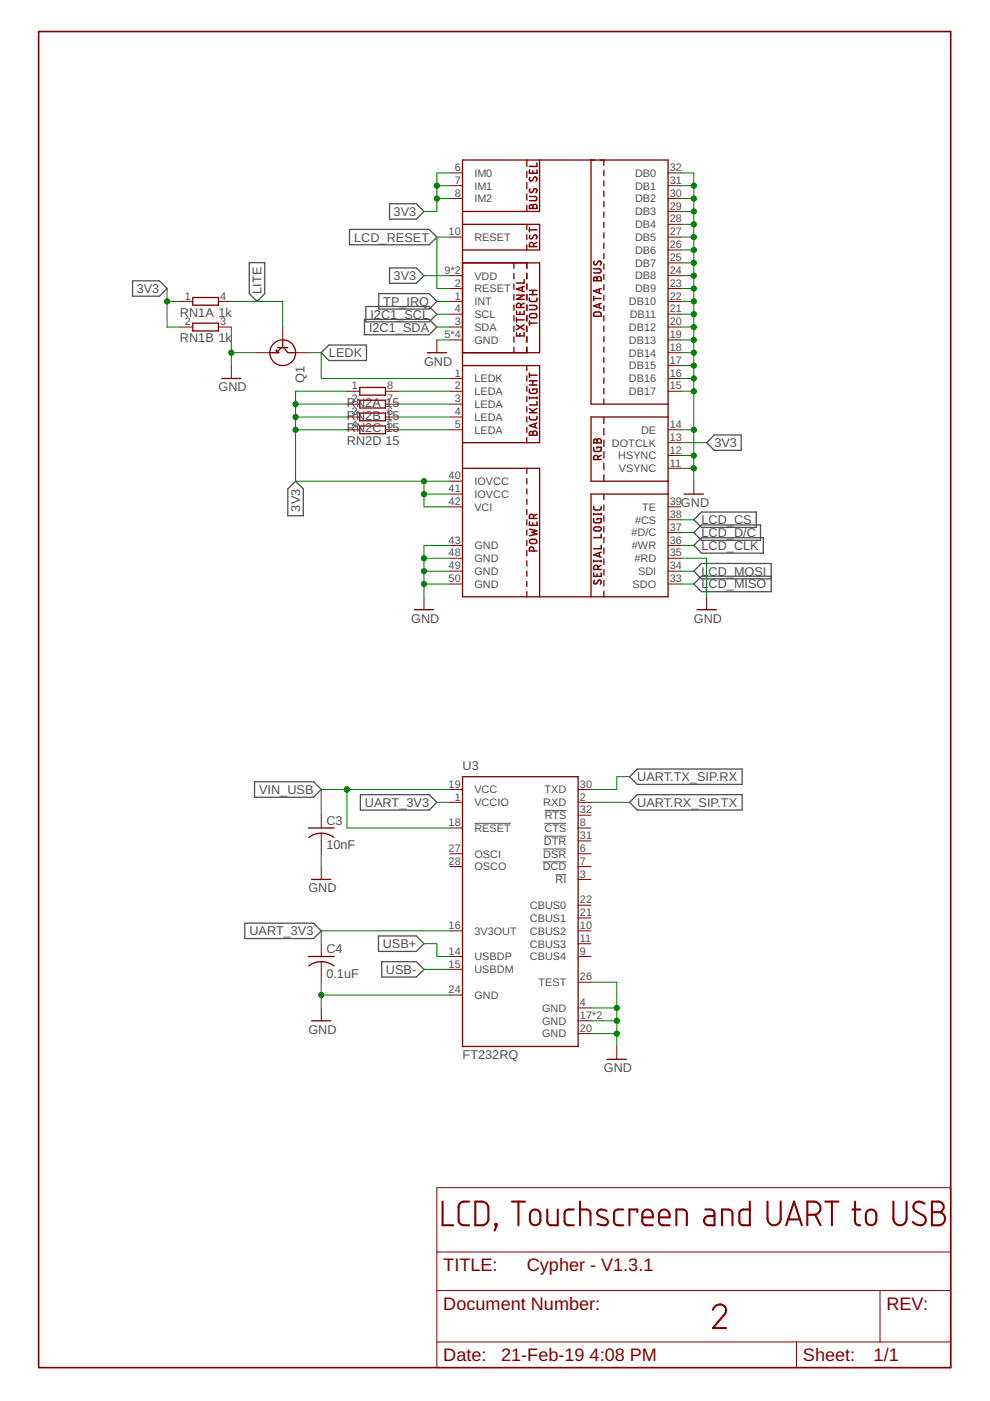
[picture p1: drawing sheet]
<svg xmlns="http://www.w3.org/2000/svg" width="210mm" height="297mm" viewBox="0 0 210 297" stroke-linecap="round" stroke-linejoin="round" font-family="sans-serif">
<path d="M100.6 174.6h7.7M115.3 177.3h4.8M115.4 174.6h4.7M115.5 171.8h4.6M115.1 182.7h5M115.2 180h4.9M117.8 185.5h2.3" fill="none" stroke="#505050" stroke-width=".21"/>
<g fill="none" stroke="#505050" stroke-width=".28">
<path d="M28.1 59.5h5.7l1.6 1.7-1.6 1.6h-5.7zM52.9 55.7h3.2v6.6l-1.6 1.6-1.6-1.6zM74.1 48.6h16.9l1.6 1.7-1.6 1.6h-16.9zM82.6 43.2h5.7l1.6 1.6-1.6 1.7h-5.7zM82.6 56.8h5.7l1.6 1.6-1.6 1.7h-5.7zM68.1 74.8l1.6-1.6h8v3.2h-8zM77.3 67.7h13.7l1.6 1.6-1.6 1.7h-13.7zM77.6 65h13.4l1.6 1.6-1.6 1.6h-13.4zM80.3 62.3h10.7l1.6 1.6-1.6 1.6h-10.7zM149.8 93.9l1.6-1.7h5.7v3.3h-5.7zM61 103.7l1.7-1.7 1.6 1.7v5.6h-3.3zM147.1 110.2l1.6-1.6h11.6v3.2h-11.6z"/>
<path d="M147.1 115.6l1.6-1.6h13.1v3.3h-13.1zM147.1 112.9l1.6-1.6h12.5v3.3h-12.5zM163.5 122.2h-14.8l-1.6 1.6 1.6 1.7h14.8v-6h-14.8l-1.6 1.6 1.6 1.6h14.8M54 165.8h12.5l1.6 1.6-1.6 1.6h-12.5zM76.4 168.5h14.6l1.6 1.6-1.6 1.6h-14.6zM133.5 164.7l1.6-1.7h22.3v3.3h-22.3zM133.5 170.1l1.6-1.6h22.3v3.2h-22.3zM51.9 195.7h14.6l1.6 1.7-1.6 1.6h-14.6zM80.2 198.4h8.1l1.6 1.7-1.6 1.6h-8.1zM80.9 203.9h7.4l1.6 1.6-1.6 1.7h-7.4z"/>
</g>
<g fill="none" stroke="#800000" stroke-width=".44">
<path d="M93.8 254.8v5h2.3M99.5 254.8a2.03 2.03 0 0 0-1.9 .3l-.4 .8 .1 3.1 .3 .5a2.15 2.15 0 0 0 1.9 .3M100.8 254.8a2.78 2.78 0 0 1 2.2 .3l.4 .5 .1 .6v2.5l-.5 .8a2.7 2.7 0 0 1-2.2 .3zM105 259.5h.3v.3h-.3zM105.3 259.8l-.4 1.1M108.5 254.8h2.8M109.9 254.8v5M112.7 256.8a1.11 1.11 0 0 1 1.2-.3 1.11 1.11 0 0 1 .7 1.1 1.97 1.97 0 0 1-.3 1.9 1.12 1.12 0 0 1-1.3 .2 1.12 1.12 0 0 1-.6-1 2.07 2.07 0 0 1 .3-1.9zM116 256.4l.1 2.8 .2 .3 .6 .3h1.4v-3.4M121.7 256.4l-1.6 .2-.4 .7v1.7l.3 .5 .3 .3h1.4M123 256.4h1.4l.7 .5 .1 2.9M123 254.8v5"/>
<path d="M128.6 256.7l-.8-.2a.77 .77 0 0 0-1.1 .3 .77 .77 0 0 0 .4 1l1.4 .6a.72 .72 0 0 1 .4 .8 .72 .72 0 0 1-.7 .6l-1.5-.3M132.1 256.4l-1.3 .1-.4 .2-.2 .6v1.9l.2 .3 .4 .3h1.3M135.1 257v-.6h-1.6v3.4M136.2 258.1h2.2a1.17 1.17 0 0 0-.8-1.6 1.17 1.17 0 0 0-1.4 1.1v1.6l.2 .3 .4 .3h1.6M139.7 258.1h2.3a1.17 1.17 0 0 0-.8-1.6 1.17 1.17 0 0 0-1.5 1.1v1.4l.3 .5 .4 .3h1.6M143.4 259.8v-3.4h1.4l.7 .5 .1 2.9M149.5 256.4l1.4 .1 .4 .2 .2 .4v2.7h-1.3a.97 .97 0 0 1-.9-1 .97 .97 0 0 1 .9-1h1.3M153.1 259.8v-3.4h1.4l.7 .5 .1 2.9M159 254.8v5l-1.8-.1-.4-.5 .1-2.3 .7-.5h1.4M162.7 254.8v3.6a1.4 1.4 0 0 0 1.4 1.4 1.4 1.4 0 0 0 1.4-1.4v-3.6M166.7 259.8l1.7-5 1.6 5M167.1 258.5h2.5"/>
<path d="M171.2 257.6a2.98 2.98 0 0 0 2.2-.3 1.41 1.41 0 0 0 .5-1.6 1.41 1.41 0 0 0-1.3-.9h-1.4v5M172.8 257.6l1.2 2.2M175 254.8h2.8M176.4 254.8v5M180.7 256.4h1.7M181.3 254.8v4.4l.4 .5 .7 .1M183.9 256.8a1.11 1.11 0 0 1 1.2-.3 1.11 1.11 0 0 1 .7 1.1 2.15 2.15 0 0 1-.3 1.9 1.12 1.12 0 0 1-1.2 .2 1.12 1.12 0 0 1-.7-1 2.07 2.07 0 0 1 .3-1.9zM189.4 254.8v3.6a1.4 1.4 0 0 0 1.4 1.4 1.4 1.4 0 0 0 1.4-1.4v-3.6M196 255.2a1.35 1.35 0 0 0-1.4-.4 1.35 1.35 0 0 0-.9 1.1l.3 .8 1.7 1a1.18 1.18 0 0 1 .4 1.6 1.18 1.18 0 0 1-1.6 .4l-1-.6M197.6 254.8h1.4a1.12 1.12 0 0 1 1.1 1.1 1.12 1.12 0 0 1-1.1 1.1 1.39 1.39 0 0 1 1.4 1.4 1.39 1.39 0 0 1-1.4 1.4h-1.4zM197.6 257h1.4M151.2 277.7a1.39 1.39 0 0 1 1.7-1.1 1.39 1.39 0 0 1 .9 1.7l-2.6 3.3h2.7"/>
</g>
<g fill="none" stroke="#800000" stroke-width=".28">
<path d="M98.1 33.9h43.5v92.6h-43.5zM111.7 33.9v1.4M111.7 36.3v1.4M111.7 38.7v1.3M114.4 33.9v10.9h-16.3M125.3 33.9v51.8h16.3M128 33.9v1.2M128 36.1v1.2M128 38.3v1.2M98.1 47.6h16.3v5.4h-16.3M98.1 55.7h16.3v19.1h-16.3M109 55.7v1.2"/>
<path d="M109 58v1.1M111.7 41.1v1.3M111.7 43.5v1.3M111.7 47.6v1.1M111.7 49.7v1.1M111.7 51.9v1.1M111.7 55.7v1.2M111.7 58v1.1M128 40.5v1.2M128 42.7v1.2M128 44.9v1.2M128 47.1v1.2"/>
<path d="M128 49.3v1.2M128 51.5v1.2M128 53.7v1.2M128 55.9v1.2M128 58.1v1.2M40.9 63.1h5.4v1.6h-5.4zM40.9 68.5h5.4v1.7h-5.4zM58.8 73.7h2.2M59.7 73.7l-1.1 1.1v-.5l.5 .5h-1.9M59.9 72.1v1.6M60.2 73.7l.8 1.1h1.7M90.6 74.8h4.1"/>
<path d="M98.1 77.5h16.3v16.4h-16.3M109 60.2v1.2M109 62.4v1.2M109 64.7v1.1M109 66.9v1.2M109 69.2v1.1M109 71.4v1.2M109 73.6v1.2M111.7 60.2v1.2M111.7 62.4v1.2M111.7 64.7v1.1M111.7 66.9v1.2"/>
<path d="M111.7 69.2v1.1M111.7 71.4v1.2M111.7 73.6v1.2M111.7 77.5v1.1M111.7 79.7v1.1M128 60.3v1.2M128 62.5v1.2M128 64.7v1.2M128 67v1.1M128 69.2v1.1M128 71.4v1.1M128 73.6v1.1"/>
<path d="M128 75.8v1.1M128 78v1.1M47 80.2h4.1M76.3 82.1h5.4v1.7h-5.4zM76.3 84.9h5.4v1.6h-5.4zM76.3 87.6h5.4v1.6h-5.4zM76.3 90.3h5.4v1.6h-5.4zM98.1 99.3h16.3v27.2M111.7 81.9v1.1M111.7 84.1v1.1M111.7 86.2v1.1M111.7 88.4v1.1"/>
<path d="M111.7 90.6v1.1M111.7 92.8v1.1M111.7 99.3v1.1M128 80.2v1.1M128 82.4v1.1M128 84.6v1.1M128 88.4v1.4M128 90.8v1.4M128 93.3v1.4M128 95.8v1.3M128 98.2v1.4M141.6 88.4h-16.3v13.6h16.3"/>
<path d="M111.7 101.5v1.1M111.7 103.7v1.1M111.7 105.8v1.1M111.7 108v1.1M111.7 110.2v1.1M111.7 112.4v1.1M111.7 114.6v1.1M111.7 116.7v1.1M111.7 118.9v1.1M128 100.6v1.4M128 104.8v1.2M128 107v1.2"/>
<path d="M128 109.3v1.2M128 111.6v1.2M128 113.9v1.2M128 116.2v1.2M128 118.5v1.2M141.6 104.8h-16.3v21.7M145.1 104.8h4M87.9 129.3h4M111.7 121.1v1.1M111.7 123.3v1.1M111.7 125.4v1.1M128 120.8v1.2"/>
<path d="M128 123v1.2M128 125.3v1.2M147.8 129.3h4.1M65.4 175.6h5.4M68.1 176.6l1.2 .2 1.5 .7M68.1 176.7h-.6a4 4 0 0 0-2 .8M98.1 164.7h24.5v57.2h-24.5zM66.1 186.5h4M65.4 202.8h5.4M66.1 216.4h4M68.1 203.9l1.2 .1 1.5 .8M68.1 203.9l-1.7 .3-.9 .6"/>
<path d="M128.7 224.6h4.1"/>
<circle cx="59.9" cy="74.8" r="2.73"/>
</g>
<g fill="none" stroke="#800000" stroke-width=".21">
<path d="M95.4 36.7h2.7M95.4 39.4h2.7M141.6 36.7h2.8M141.6 39.4h2.8M95.4 42.1h2.7M95.4 50.3h2.7M95.4 58.4h2.7M141.6 42.1h2.8M141.6 50.3h2.8M141.6 44.8h2.8M141.6 47.6h2.8M141.6 53h2.8"/>
<path d="M141.6 55.7h2.8M141.6 58.4h2.8M38.1 63.9h2.8M38.1 69.3h2.8M46.3 63.9h2.7M46.3 69.3h2.7M49 77.5v2.7M54.5 74.8h2.7M59.9 69.3v2.8M62.7 74.8h2.7M92.6 72.1v2.7M95.4 63.9h2.7"/>
<path d="M95.4 69.3h2.7M95.4 61.2h2.7M95.4 66.6h2.7M95.4 72.1h2.7M141.6 63.9h2.8M141.6 69.3h2.8M141.6 61.2h2.8M141.6 66.6h2.8M141.6 72.1h2.8M141.6 74.8h2.8M141.6 77.5h2.8M73.6 83h2.7"/>
<path d="M73.6 85.7h2.7M73.6 88.4h2.7M73.6 91.1h2.7M81.7 83h2.8M81.7 85.7h2.8M81.7 88.4h2.8M81.7 91.1h2.8M95.4 83h2.7M95.4 85.7h2.7M95.4 88.4h2.7M95.4 91.1h2.7M95.4 80.2h2.7"/>
<path d="M141.6 83h2.8M141.6 91.1h2.8M141.6 80.2h2.8M141.6 99.3h2.8M141.6 96.6h2.8M141.6 93.9h2.8M95.4 102h2.7M95.4 104.8h2.7M95.4 107.5h2.7M95.4 115.6h2.7M95.4 118.4h2.7M141.6 107.5h2.8"/>
<path d="M141.6 115.6h2.8M141.6 118.4h2.8M141.6 112.9h2.8M141.6 110.2h2.8M147.1 102v2.8M89.9 126.5v2.8M95.4 121.1h2.7M95.4 123.8h2.7M141.6 121.1h2.8M141.6 123.8h2.8M149.8 126.5v2.8M68.1 172.8v2.8"/>
<path d="M68.1 176.7v4.3M95.4 167.4h2.7M95.4 170.1h2.7M95.4 175.6h2.7M122.6 167.4h2.7M122.6 170.1h2.7M122.6 172.8h2.7M122.6 175.6h2.7M122.6 178.3h2.7M68.1 183.7v2.8M95.4 197.4h2.7M95.4 183.7h2.7"/>
<path d="M95.4 181h2.7M122.6 197.4h2.7M122.6 183.7h2.7M122.6 181h2.7M122.6 186.5h2.7M122.6 191.9h2.7M122.6 194.6h2.7M68.1 200.1v2.7M68.1 203.9v4.4M68.1 213.7v2.7M95.4 202.8h2.7M95.4 205.5h2.7"/>
<path d="M95.4 211h2.7M122.6 202.8h2.7M122.6 213.7h2.7M122.6 200.1h2.7M122.6 216.4h2.7M122.6 208.3h2.7M122.6 219.1h2.7M130.8 221.9v2.7M92.6 251.8h109v38.2h-109zM92.6 273.6h109M92.6 265.5h109M186.6 273.6v10.9"/>
<path d="M92.6 284.5h109M168.9 284.5v5.5"/>
</g>
<g fill="none" stroke="#800000" stroke-width=".32">
<path d="M112.2 36v.7h1.7v-.7M112.4 37.6l-.1 .5 .3 .3 .2-.1 .4-.6a.44 .44 0 0 1 .7 .1 .44 .44 0 0 1-.3 .6M113 36.2v.5M113.9 34.6v.7h-1.7M111.1 59.3v.7h-1.6M112.2 41.7h1.2a.44 .44 0 0 1 .5 .4 .44 .44 0 0 1-.5 .4h-1.2M112.2 48.3v.9M112.2 48.7h1.7M112.4 43.5l.3-.1 .3 .4a.44 .44 0 0 1 .4-.5 .44 .44 0 0 1 .5 .5v.4h-1.7zM112.4 40.1l-.1 .2a.38 .38 0 0 0 .1 .5 .38 .38 0 0 0 .5-.1l.3-.5a.44 .44 0 0 1 .7 0 .44 .44 0 0 1-.3 .7M112.4 49.9l-.1 .5 .3 .2 .2-.1 .4-.5a.44 .44 0 0 1 .7 0 .44 .44 0 0 1-.3 .7M113 43.8v.4"/>
<path d="M113.1 52.3v-.5a.44 .44 0 0 0-.4-.4 .44 .44 0 0 0-.5 .4v.5h1.7M113.9 51.4l-.8 .4M125.9 57h1.1a.44 .44 0 0 1 .5 .4 .44 .44 0 0 1-.5 .5h-1.1M126 58.8l.4-.1 .2 .4a.44 .44 0 0 1 .4-.5 .44 .44 0 0 1 .5 .5v.4h-1.6zM126 55.4l-.1 .5 .3 .3 .2-.1 .4-.6a.41 .41 0 0 1 .6-.1 .41 .41 0 0 1 0 .6l-.1 .2M126.6 59.1v.4M109.5 65.9v.8h1.6v-.8M109.5 70.5v.7h1.6v-.7M109.5 67.4v.9M109.5 68.9l1.6 1M109.5 67.8h1.6M109.5 62.6h1.6l-1.6 .9h1.6"/>
<path d="M110.2 66.1v.6M110.2 70.7v.5M110.4 65.2v-.5a.46 .46 0 0 0-.4-.4 .46 .46 0 0 0-.5 .4v.5h1.6M110.7 60.9v.8M111.1 68.9l-1.6 1M111.1 64.3l-.7 .3M111.1 60.7l-1.6 .6 1.6 .5M112.2 64.7h1.2a.44 .44 0 0 1 .5 .5 .44 .44 0 0 1-.5 .4h-1.2M112.2 63.2l.1 .5 .3 .2h1l.2-.2 .1-.5M112.2 68.1v.8M112.2 79.1v.9M112.2 68.5h1.7"/>
<path d="M112.2 62.5h1.7M112.2 61.6h1.7M112.2 79.5h1.7M112.4 66.6l1-.1a.44 .44 0 0 1 .5 .4 .44 .44 0 0 1-.5 .5l-1-.2-.2-.3zM113 61.6v.9M125.9 62.8v.9M125.9 63.3h1.6M126 66.3l1.2-.1 .2 .2 .1 .6h-1.6zM127.1 61.3v.8M127.1 64.5v.8M127.5 64.3l-1.6 .6 1.6 .5M127.5 61.2l-1.6 .5 1.6 .6"/>
<path d="M112.2 88.3l.1 .5 .3 .2h1l.2-.2 .1-.5M112.2 82.5l.1 .7 .2 .2h1l.3-.2 .1-.7h-.9v.3M112.2 84.2v.3M112.2 87.5h1.7M112.2 86.6l1 .9M112.2 84.3h1.7M112.2 81.6h1.7M112.2 80.7h1.7M112.4 91.6l.3-.1 .3 .3a.44 .44 0 0 1 .4-.4 .44 .44 0 0 1 .5 .4v.5h-1.7zM113 80.7v.9M113 91.8v.5M113.5 89.8v.8"/>
<path d="M113.9 84.2v.3M113.9 85.2v.7h-1.7M113.9 89.7l-1.7 .5 1.7 .6M113.9 86.6l-1 .5M125.9 94.8v.7l.2 .2h1l.3-.2 .1-.7h-.9v.3M126 93.2l.4-.1 .2 .4a.44 .44 0 0 1 .4-.5 .44 .44 0 0 1 .5 .5v.4h-1.6zM126.6 93.5v.4M126.8 97.4v-.4a.44 .44 0 0 0-.5-.5 .44 .44 0 0 0-.4 .5v.4h1.6M127.5 96.5l-.7 .4M112.2 110.7v.7h1.7v-.7M112.2 112.2l1.7 .3-1.1 .4 1.1 .3-1.7 .4M112.4 114.5l1-.2a.44 .44 0 0 1 .5 .5 .44 .44 0 0 1-.5 .4l-1-.1-.2-.3z"/>
<path d="M113 110.8v.6M113.1 116.8v-.4a.44 .44 0 0 0-.4-.5 .44 .44 0 0 0-.5 .5v.4h1.7M113.1 109.9v-.4a.44 .44 0 0 0-.4-.5 .44 .44 0 0 0-.5 .5v.4h1.7M113.9 109l-.8 .4M125.9 110v.6l.2 .2h1l.3-.2 .1-.6h-.9v.2M125.9 107.4v.5l.3 .2h1.1l.1-.2 .1-.5M125.9 108.8v.4M125.9 118.8v.3M125.9 119h1.6M125.9 109h1.6M126 111.8l1-.1a.44 .44 0 0 1 .5 .4 .44 .44 0 0 1-.5 .5l-1-.1-.1-.4zM127.1 117.2v.8"/>
<path d="M127.5 108.8v.4M127.5 113.3v.7h-1.6M127.5 115.6v.7h-1.6M127.5 118.8v.3M127.5 119.8l-.7 .4M127.5 117.1l-1.6 .5 1.6 .6M125.9 121.5v.7h1.6v-.7M126 123.1l-.1 .2a.38 .38 0 0 0 .1 .5 .38 .38 0 0 0 .5-.1l.3-.5a.4 .4 0 0 1 .6-.1 .4 .4 0 0 1 0 .6l-.1 .2M126.6 121.7v.5M126.8 120.7v-.4a.44 .44 0 0 0-.5-.5 .44 .44 0 0 0-.4 .5v.4h1.6"/>
</g>
<path d="M8.2 6.7h193.4v283.3h-193.4z" fill="none" stroke="#800000" stroke-width=".34"/>
<g fill="none" stroke="#008000" stroke-width=".21">
<path d="M92.6 39.4h2.8M95.4 36.7h-2.8v8.1h-2.7M144.4 36.7h2.7v65.3M144.4 39.4h2.7M89.9 58.4h5.5M92.6 42.1h2.8M95.4 50.3h-2.8v10.9h2.8M144.4 58.4h2.7M144.4 55.7h2.7M144.4 53h2.7M144.4 50.3h2.7M144.4 47.6h2.7"/>
<path d="M144.4 44.8h2.7M144.4 42.1h2.7M35.4 61.2v8.1h2.7M35.4 63.9h2.7M49 69.3v8.2M49 74.8h5.5M49 63.9h10.9v5.4M65.4 74.8h2.7v5.4h27.3M92.6 72.1h2.8M92.6 69.3h2.8M92.6 66.6h2.8M92.6 63.9h2.8"/>
<path d="M144.4 74.8h2.7M144.4 77.5h2.7M144.4 72.1h2.7M144.4 69.3h2.7M144.4 66.6h2.7M144.4 63.9h2.7M144.4 61.2h2.7M62.7 91.1h10.9M62.7 85.7h10.9M62.7 88.4h10.9M73.6 83h-10.9v19h32.7M84.5 83h10.9"/>
<path d="M84.5 91.1h10.9M84.5 85.7h10.9M84.5 88.4h10.9M144.4 83h2.7M144.4 80.2h2.7M144.4 96.6h2.7M144.4 99.3h2.7M144.4 91.1h2.7M144.4 93.9h5.4M89.9 102v5.5h5.5M89.9 118.4h5.5M89.9 104.8h5.5"/>
<path d="M95.4 115.6h-5.5v10.9M144.4 115.6h2.7M144.4 118.4h5.4v8.1M144.4 110.2h2.7M144.4 112.9h2.7M89.9 123.8h5.5M89.9 121.1h5.5M144.4 123.8h2.7M144.4 121.1h2.7M73.6 167.4v8.2h21.8M92.6 170.1h2.8M95.4 167.4h-27.3v5.4"/>
<path d="M125.3 170.1h8.2M133.5 164.7h-2.7v2.7h-5.5M68.1 181v2.7M95.4 197.4h-27.3v2.7M68.1 208.3v5.4M68.1 211h27.3M89.9 200.1h2.7v2.7h2.8M89.9 205.5h5.5M125.3 213.7h5.5M125.3 208.3h5.5v13.6M125.3 216.4h5.5M125.3 219.1h5.5"/>
</g>
<g fill="#008000" stroke="#008000" stroke-width=".21">
<circle cx="68.1" cy="211" r=".55"/>
<circle cx="130.8" cy="216.4" r=".55"/>
<circle cx="130.8" cy="219.1" r=".55"/>
<circle cx="130.8" cy="213.7" r=".55"/>
<circle cx="89.9" cy="123.8" r=".55"/>
<circle cx="89.9" cy="121.1" r=".55"/>
<circle cx="89.9" cy="118.4" r=".55"/>
<circle cx="49" cy="74.8" r=".55"/>
<circle cx="147.1" cy="83" r=".55"/>
<circle cx="147.1" cy="80.2" r=".55"/>
<circle cx="147.1" cy="77.5" r=".55"/>
<circle cx="147.1" cy="74.8" r=".55"/>
<circle cx="147.1" cy="72.1" r=".55"/>
<circle cx="147.1" cy="69.3" r=".55"/>
<circle cx="147.1" cy="66.6" r=".55"/>
<circle cx="147.1" cy="63.9" r=".55"/>
<circle cx="147.1" cy="61.2" r=".55"/>
<circle cx="147.1" cy="58.4" r=".55"/>
<circle cx="147.1" cy="55.7" r=".55"/>
<circle cx="147.1" cy="53" r=".55"/>
<circle cx="147.1" cy="50.3" r=".55"/>
<circle cx="147.1" cy="47.6" r=".55"/>
<circle cx="147.1" cy="44.8" r=".55"/>
<circle cx="147.1" cy="42.1" r=".55"/>
<circle cx="147.1" cy="39.4" r=".55"/>
<circle cx="147.1" cy="96.6" r=".55"/>
<circle cx="147.1" cy="99.3" r=".55"/>
<circle cx="147.1" cy="91.1" r=".55"/>
<circle cx="89.9" cy="104.8" r=".55"/>
<circle cx="89.9" cy="102" r=".55"/>
<circle cx="62.7" cy="85.7" r=".55"/>
<circle cx="62.7" cy="88.4" r=".55"/>
<circle cx="62.7" cy="91.1" r=".55"/>
<circle cx="92.6" cy="39.4" r=".55"/>
<circle cx="92.6" cy="42.1" r=".55"/>
<circle cx="35.4" cy="63.9" r=".55"/>
<circle cx="73.6" cy="167.4" r=".55"/>
</g>
<g font-size="3.8" fill="#800000">
<text x="94" y="269.5">TITLE:</text>
<text x="111.7" y="269.5">Cypher - V1.3.1</text>
<text x="94" y="277.7">Document Number:</text>
<text x="188" y="277.7">REV:</text>
<text x="94" y="288.6">Date:</text>
<text x="106.2" y="288.6">21-Feb-19</text>
<text x="125" y="288.6">4:08 PM</text>
<text x="170.3" y="288.6">Sheet:</text>
<text x="185.2" y="288.6">1/1</text>
</g>
<g font-size="2.7" fill="#505050">
<text x="83.5" y="45.8">3V3</text>
<text x="75.1" y="51.2">LCD_RESET</text>
<text x="83.5" y="59.4">3V3</text>
<text x="29" y="62.1">3V3</text>
<text x="55.4" y="62.3" transform="rotate(-90 55.4 62.3)">LITE</text>
<text x="81.3" y="64.8">TP_IRQ</text>
<text x="38.2" y="67.2">RN1A 1k</text>
<text x="78.2" y="70.3">I2C1_SDA</text>
<text x="78.5" y="67.6">I2C1_SCL</text>
<text x="38.2" y="72.6">RN1B 1k</text>
<text x="69.7" y="75.7">LEDK</text>
<text x="89.9" y="77.5">GND</text>
<text x="46.3" y="83">GND</text>
<text x="64.6" y="81.1" transform="rotate(-90 64.6 81.1)">Q1</text>
<text x="73.6" y="86.2">RN2A 15</text>
<text x="73.6" y="89">RN2B 15</text>
<text x="73.6" y="91.7">RN2C 15</text>
<text x="73.6" y="94.4">RN2D 15</text>
<text x="151.5" y="94.8">3V3</text>
<text x="144.4" y="107.5">GND</text>
<text x="63.6" y="108.5" transform="rotate(-90 63.6 108.5)">3V3</text>
<text x="148.7" y="111.1">LCD_CS</text>
<text x="148.7" y="113.9">LCD_D/C</text>
<text x="148.7" y="116.6">LCD_CLK</text>
<text x="148.7" y="124.8">L</text>
<text x="148.7" y="122">L</text>
<text x="150.2" y="124.8">CD_MISO</text>
<text x="150.2" y="122">CD_MOSI</text>
<text x="87.2" y="132">GND</text>
<text x="147.1" y="132">GND</text>
<text x="98.1" y="163.3">U3</text>
<text x="135.1" y="165.6">UART.TX_SIP.RX</text>
<text x="54.9" y="168.3">VIN_USB</text>
<text x="77.4" y="171.1">UART_3V3</text>
<text x="135.1" y="171.1">UART.RX_SIP.TX</text>
<text x="69.2" y="174.9">C3</text>
<text x="69.2" y="180.1">10nF</text>
<text x="65.4" y="189.2">GND</text>
<text x="52.9" y="198.3">UART_3V3</text>
<text x="69.2" y="202.1">C4</text>
<text x="81.2" y="201">USB+</text>
<text x="69.2" y="207.3">0.1uF</text>
<text x="81.8" y="206.5">USB-</text>
<text x="65.4" y="219.1">GND</text>
<text x="98.1" y="224.6">FT232RQ</text>
<text x="128" y="227.3">GND</text>
</g>
<g font-size="2.3" fill="#505050">
<text x="96.4" y="36.3">6</text>
<text x="96.4" y="39">7</text>
<text x="96.4" y="41.7">8</text>
<text x="100.6" y="37.5">IM0</text>
<text x="100.6" y="40.2">IM1</text>
<text x="134.6" y="37.5">DB0</text>
<text x="134.6" y="40.2">DB1</text>
<text x="142" y="36.3">32</text>
<text x="142" y="39">31</text>
<text x="142" y="41.7">30</text>
<text x="100.6" y="42.9">IM2</text>
<text x="134.6" y="42.9">DB2</text>
<text x="134.6" y="45.6">DB3</text>
<text x="142" y="44.4">29</text>
<text x="142" y="47.2">28</text>
<text x="95.1" y="49.9">10</text>
<text x="100.6" y="51.1">RESET</text>
<text x="134.6" y="48.4">DB4</text>
<text x="134.6" y="51.1">DB5</text>
<text x="134.6" y="53.8">DB6</text>
<text x="142" y="49.9">27</text>
<text x="142" y="52.6">26</text>
<text x="94.2" y="58.1">9*2</text>
<text x="100.6" y="59.3">VDD</text>
<text x="134.6" y="56.5">DB7</text>
<text x="134.6" y="59.3">DB8</text>
<text x="142" y="55.3">25</text>
<text x="142" y="58.1">24</text>
<text x="39.2" y="63.5">1</text>
<text x="46.7" y="63.5">4</text>
<text x="96.4" y="60.8">2</text>
<text x="96.4" y="63.5">1</text>
<text x="100.6" y="62">RESET</text>
<text x="100.6" y="64.7">INT</text>
<text x="133.3" y="64.7">DB10</text>
<text x="134.6" y="62">DB9</text>
<text x="142" y="60.8">23</text>
<text x="142" y="63.5">22</text>
<text x="39.2" y="69">2</text>
<text x="46.7" y="69">3</text>
<text x="94.2" y="71.7">5*4</text>
<text x="96.4" y="66.2">4</text>
<text x="96.4" y="69">3</text>
<text x="100.6" y="67.4">SCL</text>
<text x="100.6" y="70.2">SDA</text>
<text x="133.3" y="70.2">DB12</text>
<text x="133.5" y="67.4">DB11</text>
<text x="142" y="66.2">21</text>
<text x="142" y="69">20</text>
<text x="142" y="71.7">19</text>
<text x="100.6" y="72.9">GND</text>
<text x="133.3" y="72.9">DB13</text>
<text x="133.3" y="75.6">DB14</text>
<text x="142" y="74.4">18</text>
<text x="142" y="77.1">17</text>
<text x="74.6" y="82.6">1</text>
<text x="82.1" y="82.6">8</text>
<text x="96.4" y="79.9">1</text>
<text x="96.4" y="82.6">2</text>
<text x="100.6" y="81.1">LEDK</text>
<text x="100.6" y="83.8">LEDA</text>
<text x="133.3" y="78.3">DB15</text>
<text x="133.3" y="81">DB16</text>
<text x="133.3" y="83.8">DB17</text>
<text x="142" y="79.9">16</text>
<text x="142" y="82.6">15</text>
<text x="74.6" y="85.3">2</text>
<text x="74.6" y="88">3</text>
<text x="82.1" y="85.3">7</text>
<text x="82.1" y="88">6</text>
<text x="96.4" y="85.3">3</text>
<text x="96.4" y="88">4</text>
<text x="100.6" y="86.5">LEDA</text>
<text x="100.6" y="89.2">LEDA</text>
<text x="74.6" y="90.7">4</text>
<text x="82.1" y="90.7">5</text>
<text x="96.4" y="90.7">5</text>
<text x="100.6" y="91.9">LEDA</text>
<text x="129.7" y="94.7">DOTCLK</text>
<text x="135.9" y="91.9">DE</text>
<text x="142" y="93.5">13</text>
<text x="142" y="90.7">14</text>
<text x="95.1" y="101.6">40</text>
<text x="131.1" y="97.4">HSYNC</text>
<text x="131.2" y="100.1">VSYNC</text>
<text x="142" y="98.9">11</text>
<text x="142" y="96.2">12</text>
<text x="95.1" y="104.4">41</text>
<text x="95.1" y="107.1">42</text>
<text x="100.6" y="102.8">IOVCC</text>
<text x="100.6" y="105.6">IOVCC</text>
<text x="142" y="107.1">39</text>
<text x="100.6" y="108.3">VCI</text>
<text x="133.9" y="113.7">#D/C</text>
<text x="134.6" y="111">#CS</text>
<text x="136.2" y="108.3">TE</text>
<text x="142" y="112.5">37</text>
<text x="142" y="109.8">38</text>
<text x="95.1" y="115.3">43</text>
<text x="95.1" y="118">48</text>
<text x="100.6" y="116.5">GND</text>
<text x="100.6" y="119.2">GND</text>
<text x="133.9" y="116.5">#WR</text>
<text x="134.5" y="119.2">#RD</text>
<text x="142" y="118">35</text>
<text x="142" y="115.3">36</text>
<text x="95.1" y="120.7">49</text>
<text x="95.1" y="123.4">50</text>
<text x="100.6" y="121.9">GND</text>
<text x="100.6" y="124.6">GND</text>
<text x="134.1" y="124.6">SDO</text>
<text x="135.3" y="121.9">SDI</text>
<text x="142" y="123.4">33</text>
<text x="142" y="120.7">34</text>
<text x="95.1" y="167">19</text>
<text x="123" y="167">30</text>
<text x="96.4" y="169.7">1</text>
<text x="100.6" y="168.2">VCC</text>
<text x="100.6" y="170.9">VCCIO</text>
<text x="115.2" y="170.9">RXD</text>
<text x="115.4" y="168.2">TXD</text>
<text x="115.5" y="173.7">RTS</text>
<text x="123" y="169.7">2</text>
<text x="123" y="172.5">32</text>
<text x="95.1" y="175.2">18</text>
<text x="100.6" y="176.4">RESET</text>
<text x="115.3" y="179.1">DTR</text>
<text x="115.4" y="176.4">CTS</text>
<text x="123" y="175.2">8</text>
<text x="123" y="177.9">31</text>
<text x="95.1" y="183.4">28</text>
<text x="95.1" y="180.6">27</text>
<text x="100.6" y="184.6">OSCO</text>
<text x="100.6" y="181.8">OSCI</text>
<text x="115.1" y="184.5">DCD</text>
<text x="115.2" y="181.8">DSR</text>
<text x="123" y="180.6">6</text>
<text x="123" y="183.4">7</text>
<text x="117.8" y="187.3">RI</text>
<text x="123" y="186.1">3</text>
<text x="123" y="191.5">22</text>
<text x="95.1" y="197">16</text>
<text x="112.4" y="192.7">CBUS0</text>
<text x="112.4" y="195.4">CBUS1</text>
<text x="123" y="194.3">21</text>
<text x="123" y="197">10</text>
<text x="95.1" y="202.4">14</text>
<text x="100.6" y="198.2">3V3OUT</text>
<text x="100.6" y="203.6">USBDP</text>
<text x="112.4" y="198.2">CBUS2</text>
<text x="112.4" y="200.9">CBUS3</text>
<text x="112.4" y="203.6">CBUS4</text>
<text x="123" y="199.7">11</text>
<text x="123" y="202.4">9</text>
<text x="95.1" y="205.1">15</text>
<text x="100.6" y="206.3">USBDM</text>
<text x="114.2" y="209.1">TEST</text>
<text x="123" y="207.9">26</text>
<text x="95.1" y="210.6">24</text>
<text x="100.6" y="211.8">GND</text>
<text x="114.9" y="214.5">GND</text>
<text x="123" y="213.3">4</text>
<text x="114.9" y="217.2">GND</text>
<text x="114.9" y="220">GND</text>
<text x="123" y="216">17*2</text>
<text x="123" y="218.8">20</text>
</g>
</svg>
